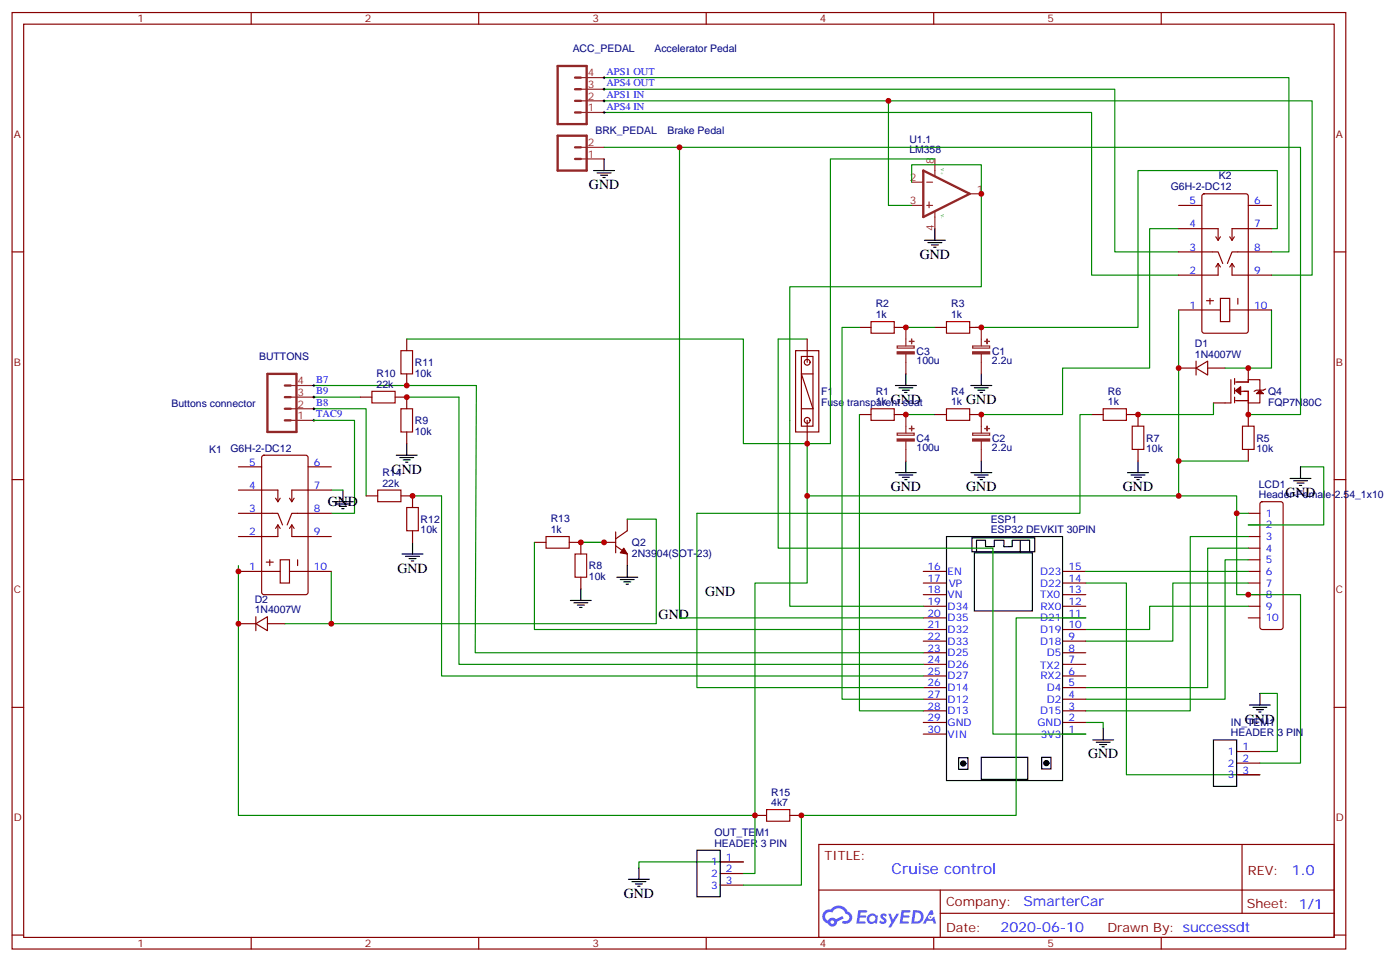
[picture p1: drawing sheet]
<svg xmlns="http://www.w3.org/2000/svg" width="425mm" height="292mm" viewBox="0 0 425 292" stroke-linecap="round" stroke-linejoin="round" font-family="sans-serif">
<g fill="none" stroke="#870000" stroke-width=".35">
<path d="M3.7 3.8h405.3v284.3h-405.3zM7.2 7.3h398.3v277.3h-398.3zM76.3 3.8v3.5M145.5 3.8v3.5M214.6 3.8v3.5M283.8 3.8v3.5M352.9 3.8v3.5M3.7 76.5h3.5M405.5 76.5h3.5M3.7 145.6h3.5M405.5 145.6h3.5M3.7 214.8h3.5"/>
<path d="M405.5 214.8h3.5M248.8 256.4h156.7v28.2h-156.7zM377.5 256.4v20.9M248.9 270.2h156.5M285.8 277.3h119.6M285.8 270.2v14.2M3.7 283.9h3.5M76.3 284.6v3.5M145.5 284.6v3.5M214.6 284.6v3.5M283.8 284.6v3.5M352.9 284.6v3.5"/>
<path d="M405.5 283.9h3.5"/>
</g>
<g fill="#5487ff">
<path d="M267.8 277.6a1.22 1.22 0 0 1 1.8 .2l-.4 .6a.47 .47 0 0 0-.4-.4 .47 .47 0 0 0-.5 .2l.2 .2a1.14 1.14 0 0 1 .8 1.8 1.14 1.14 0 0 1-2 0l-.2-.2 .5-.6 .7 .5a.29 .29 0 0 0 .4-.3 .29 .29 0 0 0-.3-.3 1.04 1.04 0 0 1-.6-1.7z"/>
<path d="M260.8 276.3h2.4l.3 .2-.1 .5-1.8 .1-.2 .8h1.6l.3 .4-.4 .4h-1.6l-.1 1.1h1.7l.2 .3-.2 .3-2.7 .1z"/>
<path d="M274 276.3h2.3l.4 .2-.2 .5-1.8 .1-.1 .8h1.5l.3 .4-.3 .4h-1.6l-.2 1.1h1.7l.2 .3-.2 .3-2.6 .1z"/>
<path d="M282.7 276.3h.7l.4 1.3-.6 .3a.69 .69 0 0 0-1.1 .3 .69 .69 0 0 0 .5 .9 .69 .69 0 0 0 .9-.6l.4-.2 .6 2.2h-.8l-.2-.9h-1.7l-.5 .9h-.9z"/>
<path d="M270 277.4h.7l.7 1.8 1.1-1.8h.8l-2.5 4.2h-.9l1-1.5z"/>
<path d="M277.5 276.3l-.6 4.2h1.4a2.11 2.11 0 0 0 2.4-2.1 2.11 2.11 0 0 0-2.5-2.1zM278.2 277.1a1.43 1.43 0 0 1 1.7 1.6 1.43 1.43 0 0 1-2 1.1z"/>
<path d="M263.8 277.9a1.54 1.54 0 0 0 0 2.2 1.54 1.54 0 0 0 2.1 .1l.6 .3 .3-2.3-.1-.3h-.5a1.49 1.49 0 0 0-2.4 0zM264.1 278.9a.95 .95 0 0 1 1.9 0 .95 .95 0 0 1-1.9 0z"/>
<path d="M250.6 276.7a2.18 2.18 0 0 0 1 3.7 1.44 1.44 0 0 0 1.7 .9 1.44 1.44 0 0 0 1.1-1.4l2-1.1-.4-.7-1.9 1a1.47 1.47 0 0 0-2.5 .4 1.39 1.39 0 0 1-.6-1.9 1.39 1.39 0 0 1 2-.5 2.12 2.12 0 0 1 2.1-1.3 2.12 2.12 0 0 1 1.9 1.7 1.14 1.14 0 0 1 1.1 1.4 1.14 1.14 0 0 1-1.6 .7 .43 .43 0 0 0-.6 .4 .43 .43 0 0 0 .4 .5 1.98 1.98 0 0 0 2.6-1.2 1.98 1.98 0 0 0-1.3-2.6 3.1 3.1 0 0 0-5.2-.6l-.9 .1zM252.4 280a.55 .55 0 0 1 1.1 0 .55 .55 0 0 1-1.1 0z"/>
<circle cx="282.8" cy="278.4" r=".26"/>
</g>
<g fill="none" stroke="#8c2424" stroke-width=".35">
<path d="M176.5 34.1h7.1M176.5 30.6h7.1M176.5 27.1h7.1M176.5 23.6h7.1M176.5 48.3h7.1M176.5 44.7h7.1M277.1 55.3h3.5M281.7 55.3h1.7M284.1 48.3v5.3M294.7 58.8h3.5M277.1 62.4h3.5M281.7 62.4h1.7"/>
<path d="M282.4 61.3v1.8M284.1 64.1v5.3M275.3 99.4v5.7M298.2 99.4v5.7M88.3 117.1h7.1M272.7 105.1h5.1v.6h-5.1zM275.3 107.5v6M295.6 105.1h5.2v.6h-5.2zM298.2 107.5v6M88.3 127.6h7.1M88.3 124.1h7.1M88.3 120.6h7.1"/>
<path d="M272.7 131.5h5.1v.7h-5.1zM275.3 125.9v5.6M275.3 134v6M295.6 131.5h5.2v.7h-5.2zM298.2 125.9v5.6M298.2 134v6"/>
</g>
<g fill="#8c2424" stroke="#8c2424" stroke-width=".35">
<path d="M272.7 106.8h5.1v.7h-5.1z"/>
<path d="M276.4 103.6l1.4 .1z"/>
<path d="M277 102.9l.1 1.5z"/>
<path d="M272.7 133.3h5.1v.6h-5.1z"/>
<path d="M276.4 130.1h1.4z"/>
<path d="M277 129.4l.1 1.4z"/>
<path d="M295.6 106.8h5.2v.7h-5.2z"/>
<path d="M299.3 103.6l1.4 .1z"/>
<path d="M300 102.9v1.5z"/>
<path d="M295.6 133.3h5.2v.6h-5.2z"/>
<path d="M299.3 130.1h1.4z"/>
<path d="M300 129.4v1.4z"/>
</g>
<g fill="none" stroke="#008700" stroke-width=".35">
<path d="M183.6 34.1h148.2v49.4h26.4M183.6 30.6h215.2v52.9h-12.4M183.6 27.1h155.2v49.4h19.4M183.6 23.6h208.1v52.9h-5.3M270 30.6v31.8h7.1M183.6 44.7h211.7v81.2h-15.9M206.5 44.7v142.9h74.1M277.1 55.3v-5.3h21.1v37.1h-58.2v97h40.6M284.1 48.3h-31.7v86.4h-7.1v15.9M358.2 69.4h-8.8v42.4h-26.5v14.1h-24.7M386.4 69.4h1.8v-17.6h-42.3v47.6h-49.4M261.2 99.4h-5.3v112.9h24.7"/>
<path d="M275.3 99.4h8.8M358.2 94.1v45.9h21.2M386.4 94.1v17.7h-14.1M95.4 117.1h49.4l-.4 81.1h136.2M123.6 102.9h102.3v31.8h19.4M245.3 102.9h-8.8v63.5h65.3v56.5h28.2M95.4 124.1h15.9v26.5M95.4 127.6h12.3v28.3h-7M95.4 120.6h14.1M123.6 120.6h15.9v81.1h141.1M261.2 125.9v89.9h19.4M275.3 125.9h8.8"/>
<path d="M331.8 125.9h-3.6v30h-116.4v52.9h68.8M358.2 140v10.6h-112.9M368.8 122.3v3.6h-22.9M100.7 148.8h3.5M125.4 150.6h8.8v54.6h146.4M190.6 157.6h8.9v31.8h-98.8M245.3 150.6v26.4h-15.9v88.2h-3.5M358.2 150.6h17.6v5.3M379.4 155.9h-3.6v24.7h19.5v51.1h-12.4M395.3 141.7h7v17.7h-22.9M72.5 171.7v75.9h156.9M100.7 173.5v15.9h-14.1"/>
<path d="M162.4 164.7v26.4h118.2M176.5 164.7h7.1M330 177h12.3v58.2h40.6M330 173.5h49.4M379.4 177h-23v17.7h-26.4M379.4 170h-7.1v42.3h-42.3M379.4 166.4h-12.4v42.4h-37M379.4 162.9h-17.7v52.9h-31.7M330 187.6h-21.2v60h-65.2v21.1h-17.7M379.4 184.1h-30v7h-19.4M330 219.4h5.3v1.7M382.9 210.5h5.3v17.7h-5.3"/>
<path d="M225.9 261.7h-31.7v1.8"/>
</g>
<g fill="none" stroke="#000" stroke-width=".35">
<path d="M180.4 51.8h6.4M181.5 52.5h4.2M182.5 53.2h2.1M183.2 53.9h.7M183.6 48.3v3.5M281 73h6.3M282 73.7h4.2M283.1 74.4h2.1M283.8 75.1h.7M284.1 69.4v3.6M272.1 117.1h6.4M273.2 117.8h4.2"/>
<path d="M274.2 118.5h2.2M275 119.2h.7M275.3 113.5v3.6M295.1 117.1h6.3M296.1 117.8h4.3M297.2 118.5h2.1M297.9 119.2h.7M298.2 113.5v3.6M120.4 138.2h6.4M121.5 138.9h4.2M122.6 139.6h2.1M123.6 134.7v3.5"/>
<path d="M275.3 140v3.5M298.2 140v3.5M345.9 140v3.5M101 152.3h6.4M102.1 153h4.2M103.2 153.7h2.1M103.9 154.4h.7M104.2 148.8v3.5M123.3 140.3h.7M272.1 143.5h6.4M273.2 144.2h4.2M274.2 144.9h2.2"/>
<path d="M275 145.6h.7M295.1 143.5h6.3M296.1 144.2h4.3M297.2 144.9h2.1M297.9 145.6h.7M342.7 143.5h6.3M343.7 144.2h4.3M344.8 144.9h2.1M345.5 145.6h.7M392.1 145.3h6.3M393.1 146h4.3M394.2 146.7h2.1"/>
<path d="M394.9 147.4h.7M395.3 141.7v3.6M122.2 168.2h6.4M123.3 168.9h4.2M124.3 169.6h2.1M125 170.3h.7M125.4 164.7v3.5M176.5 178.8v3.5M187.5 175.3h6.3M188.5 176h4.3M189.6 176.7h2.1M190.3 177.4h.7"/>
<path d="M190.6 171.7v3.6M287.7 162.9h35.2v74.1h-35.2zM295.4 163.3h19.1v4.2h-19.1zM296.1 167.9h17.7v17.6h-17.7zM296.8 167.5v-3.5h2.7v2h2.7v-2h2.9v2h2.5v-2h5.3v3.6M310.1 164.1v3.6M173.4 182.3h6.3M174.4 183h4.2M175.5 183.7h2.1M176.2 184.4h.7M379.7 214.1h6.4M380.8 214.8h4.2"/>
<path d="M381.8 215.5h2.2M382.6 216.2h.7M382.9 210.5v3.6M291.3 230.1h2.9v3.5h-2.9zM298.2 229.9h14.1v6.7h-14.1zM316.6 229.9h2.8v3.6h-2.8zM332.1 224.6h6.4M333.2 225.4h4.2M334.2 226.1h2.1M334.9 226.8h.7M335.3 221.1v3.5M368.8 224.6h7v14.2h-7z"/>
<path d="M211.8 258.2h7.1v14.1h-7.1zM191 267h6.3M192.1 267.7h4.2M193.1 268.4h2.1M193.8 269.1h.7M194.2 263.5v3.5"/>
</g>
<g fill="none" stroke="#8c2424" stroke-width=".71">
<path d="M169.5 20h8.8v17.7h-8.8zM174.8 27.1h1.7M174.8 30.6h1.7M174.8 34.1h1.7M174.8 23.6h1.7M169.5 41.2h8.8v10.6h-8.8zM174.8 44.7h1.7M174.8 48.3h1.7M280.6 51.8l14.1 7-14.1 7.1zM81.3 113.5h8.8v17.7h-8.8zM86.6 117.1h1.7M86.6 120.6h1.7"/>
<path d="M86.6 124.1h1.7M86.6 127.6h1.7"/>
</g>
<g fill="none" stroke="#870000" stroke-width=".35">
<path d="M365.5 59l.5-.2h12.7l.6 .5 .1 41.2-.5 .6-12.9 .1-.7-.5v-41.2zM358.2 69.4h12v3.6M358.2 76.5h12l1.4 3.5M358.2 62.4h7.1M369.5 71.9l.7 1.1M370.9 71.9l-.7 1.1M373.7 71.9l.7 1.1M375.1 71.9l-.7 1.1M379.4 62.4h7M386.4 69.4h-12v3.6M386.4 76.5h-12l-1.4 3.5M261.2 99.4h3.5"/>
<path d="M271.8 99.4h3.5M284.1 99.4h3.6M294.7 99.4h3.5M358.2 94.1h12.7M366.7 91.3h2.1M367.7 90.6v1.8M370.2 80v3.5h-12M370.2 80l.7 1.1M370.2 80l-.7 1.1M370.9 90.6h2.8v7h-2.8zM373.7 94.1h12.7M374.4 80v3.5h12"/>
<path d="M374.4 80l.7 1.1M374.4 80l-.7 1.1M376.2 90.6v1.8M123.6 102.9v3.6M123.6 113.5v3.6M241.8 106.5h7v24.7h-7zM243.6 108.2h3.5v21.2h-3.5zM245.3 102.9v7.1M247.1 113.5h-3.5l3.5 10.6h-3.5M358.2 111.8h5.3M363.5 111.8l3.5-2.2v4.3zM363.5 109.6v4.3"/>
<path d="M367 111.8h5.3M379.4 111.8v3.5h3.5v7h-3.5v7.1M384.7 118.1l-.7 .4h-2.2l-.7 .3M79.8 138.4l.4-.2h12.7l.7 .4v41.2l-.4 .7-13 .1-.6-.5-.1-41.2zM109.5 120.6h3.5M120.1 120.6h3.5v3.5M123.6 131.2v3.5M245.3 127.6v7.1M261.2 125.9h3.5M271.8 125.9h3.5M284.1 125.9h3.6M294.7 125.9h3.5"/>
<path d="M331.8 125.9h3.5M342.3 125.9h3.6v3.5M345.9 136.5v3.5M368.8 122.3h3.5M379.4 136.5v3.5M72.5 148.8h12v3.5M72.5 155.9h12l1.4 3.5M72.5 141.7h7M83.7 151.3l.8 1M84.5 159.4v3.5h-12M84.5 159.4l.7 1M84.5 159.4l-.8 1"/>
<path d="M85.2 151.3l-.7 1M88 151.3l.7 1M88.7 159.4v3.5h12M88.7 159.4l.7 1M88.7 159.4l-.7 1M89.4 151.3l-.7 1M93.6 141.7h7.1M100.7 148.8h-12v3.5M100.7 155.9h-12l-1.4 3.5M111.3 150.6h3.5M121.8 150.6h3.6v3.5M190.6 157.6v3.5l-3.5 2.5"/>
<path d="M379.4 155.9h3.5M379.4 159.4h3.5M383.1 152.5l.5-.2h5.7l.5 .2 .2 .5v37.4l-.3 .5-.4 .2h-5.7l-.5-.2-.2-.5v-37.4zM72.5 173.5h12.7M80.9 170.7h2.1M82 170v1.7M85.2 170h2.8v7h-2.8zM88 173.5h12.7M90.5 170v1.7M125.4 161.1v3.6M162.4 164.7h3.5M173 164.7h3.5v3.5"/>
<path d="M176.5 175.3v3.5M183.6 164.7h3.5M187.1 165.7l3.5 2.5v3.5M187.1 161.5v6.4M280.6 173.5h7.1M280.6 177h7.1M322.9 173.5h7.1M322.9 177h7.1M379.4 162.9h3.5M379.4 166.4h3.5M379.4 170h3.5M379.4 173.5h3.5"/>
<path d="M379.4 177h3.5M72.5 189.4h5.3M77.8 189.4l3.5-2.1v4.2zM77.8 187.3v4.2M81.3 189.4h5.3M280.6 180.6h7.1M280.6 184.1h7.1M280.6 187.6h7.1M280.6 198.2h7.1M280.6 191.1h7.1M280.6 194.7h7.1M322.9 180.6h7.1"/>
<path d="M322.9 184.1h7.1M322.9 187.6h7.1M322.9 198.2h7.1M322.9 191.1h7.1M322.9 194.7h7.1M379.4 180.6h3.5M379.4 184.1h3.5M379.4 187.6h3.5M280.6 219.4h7.1M280.6 215.8h7.1M280.6 212.3h7.1M280.6 208.8h7.1"/>
<path d="M280.6 205.2h7.1M280.6 201.7h7.1M322.9 219.4h7.1M322.9 215.8h7.1M322.9 212.3h7.1M322.9 208.8h7.1M322.9 205.2h7.1M322.9 201.7h7.1M280.6 222.9h7.1M322.9 222.9h7.1M375.8 228.2h7.1M375.8 231.7h7.1"/>
<path d="M375.8 235.2h7.1M229.4 247.6h3.6M240 247.6h3.6M218.9 261.7h7M218.9 265.2h7M218.9 268.7h7"/>
<circle cx="245.3" cy="110" r=".88"/>
<circle cx="245.3" cy="127.6" r=".88"/>
</g>
<g fill="#870000" stroke="#870000" stroke-width=".35">
<path d="M189.6 166.4l1 1.8-2.1-.3z"/>
<path d="M375.5 118.6l1.6-1.2v2.4z"/>
<path d="M381.8 119.5l1.1-1 1.1 1z"/>
</g>
<g fill="none" stroke="#a10000" stroke-width=".35">
<path d="M264.7 97.6h7.1v3.6h-7.1zM287.7 97.6h7v3.6h-7zM113 118.8h7.1v3.5h-7.1zM121.8 106.5h3.6v7h-3.6zM374.1 115.3v7h-1.8M375.2 114.9v1.8M375.2 117.8v1.7M377.3 118.8h2.1v3.5M379.4 115.3v.7h-3.9M121.8 124.1h3.6v7.1h-3.6zM264.7 124.1h7.1v3.5h-7.1zM287.7 124.1h7v3.5h-7z"/>
<path d="M335.3 124.1h7v3.5h-7zM344.1 129.4h3.5v7.1h-3.5zM375.2 120.6v1.7M375.5 121.6h3.9M377.6 129.4h3.5v7.1h-3.5zM114.8 148.8h7v3.5h-7zM123.6 154.1h3.5v7h-3.5zM165.9 162.9h7.1v3.5h-7.1zM174.8 168.2h3.5v7.1h-3.5zM233 245.8h7v3.5h-7z"/>
</g>
<g fill="none" stroke="#000" stroke-width=".3">
<path d="M183.2 30.6h.7M183.2 34.1h.7M183.2 23.6h.7M183.2 27.1h.7M183.6 23.2v.7M183.6 26.7v.7M183.6 30.3v.7M183.6 33.8v.7M95 117.1h.7M95.4 116.7v.7M95 120.6h.7M95 124.1h.7"/>
<path d="M95 127.6h.7M95.4 120.2v.7M95.4 123.8v.7M95.4 127.3v.7"/>
</g>
<g fill="#000" stroke="#000" stroke-width=".35">
<circle cx="292.7" cy="231.8" r=".78"/>
<circle cx="318" cy="231.7" r=".78"/>
</g>
<g fill="#c00">
<circle cx="358.2" cy="150.6" r=".88"/>
<circle cx="245.3" cy="150.6" r=".88"/>
<circle cx="72.5" cy="189.4" r=".88"/>
<circle cx="206.5" cy="44.7" r=".88"/>
<circle cx="358.2" cy="140" r=".88"/>
<circle cx="358.2" cy="111.8" r=".88"/>
<circle cx="123.6" cy="120.6" r=".88"/>
<circle cx="298.2" cy="125.9" r=".88"/>
<circle cx="379.4" cy="111.8" r=".88"/>
<circle cx="379.4" cy="125.9" r=".88"/>
<circle cx="275.3" cy="125.9" r=".88"/>
<circle cx="345.9" cy="125.9" r=".88"/>
<circle cx="298.2" cy="99.4" r=".88"/>
<circle cx="298.2" cy="58.8" r=".88"/>
<circle cx="270" cy="30.6" r=".88"/>
<circle cx="125.4" cy="150.6" r=".88"/>
<circle cx="183.6" cy="164.7" r=".88"/>
<circle cx="176.5" cy="164.7" r=".88"/>
<circle cx="100.7" cy="189.4" r=".88"/>
<circle cx="275.3" cy="99.4" r=".88"/>
<circle cx="72.5" cy="173.5" r=".88"/>
<circle cx="245.3" cy="134.7" r=".88"/>
<circle cx="229.4" cy="247.6" r=".88"/>
<circle cx="243.6" cy="247.6" r=".88"/>
<circle cx="123.6" cy="117.1" r=".88"/>
<circle cx="375.8" cy="155.9" r=".88"/>
<circle cx="379.4" cy="180.6" r=".88"/>
</g>
<text font-size="4.6" fill="#00f" x="270.9" y="265.4">Cruise control</text>
<g font-size="4.2">
<text x="179" y="57.4">GND</text>
<text x="279.5" y="78.6">GND</text>
<text x="270.7" y="122.7">GND</text>
<text x="293.7" y="122.7">GND</text>
<text x="119" y="143.9">GND</text>
<text x="270.7" y="149.2">GND</text>
<text x="293.7" y="149.2">GND</text>
<text x="341.3" y="149.2">GND</text>
<text x="99.6" y="153.8">GND</text>
<text x="390.7" y="150.9">GND</text>
<text x="120.8" y="173.8">GND</text>
<text x="214.3" y="180.9">GND</text>
<text x="200.2" y="188">GND</text>
<text x="378.3" y="219.7">GND</text>
<text x="330.7" y="230.3">GND</text>
<text x="189.6" y="272.6">GND</text>
</g>
<g font-size="4.2" fill="#00f">
<text x="392.6" y="265.7">1.0</text>
<text x="311" y="275.2">SmarterCar</text>
<text x="304.1" y="283">2020-06-10</text>
</g>
<g font-size="3.9" fill="#800">
<text x="250.6" y="261">TITLE:</text>
<text x="379.2" y="265.7">REV:</text>
<text x="287.5" y="275.2">Company:</text>
<text x="378.9" y="275.8">Sheet: 1/1</text>
<text x="287.5" y="282.9">Date:</text>
<text x="336.6" y="282.9">Drawn By: successdt</text>
</g>
<g font-size="3.2" fill="#800">
<text x="41.8" y="6.8">1</text>
<text x="110.9" y="6.8">2</text>
<text x="180.1" y="6.8">3</text>
<text x="249.2" y="6.8">4</text>
<text x="318.3" y="6.8">5</text>
<text x="4.2" y="41.9">A</text>
<text x="406" y="41.9">A</text>
<text x="4.2" y="111.1">B</text>
<text x="406" y="111.1">B</text>
<text x="4.2" y="180.2">C</text>
<text x="406" y="180.2">C</text>
<text x="4.2" y="249.3">D</text>
<text x="406" y="249.3">D</text>
<text x="41.8" y="287.6">1</text>
<text x="110.9" y="287.6">2</text>
<text x="180.1" y="287.6">3</text>
<text x="249.2" y="287.6">4</text>
<text x="318.3" y="287.6">5</text>
</g>
<g font-size="3.2" fill="#000080">
<text x="174" y="15.8">ACC_PEDAL</text>
<text x="198.9" y="15.9">Accelerator Pedal</text>
<text x="180.9" y="40.6">BRK_PEDAL</text>
<text x="202.8" y="40.6">Brake Pedal</text>
<text x="276.4" y="46.5">LM358</text>
<text x="276.4" y="43.3">U1.1</text>
<text x="355.8" y="57.8">G6H-2-DC12</text>
<text x="370.5" y="54.4">K2</text>
<text x="266.1" y="93.4">R2</text>
<text x="289.1" y="93.4">R3</text>
<text x="266.1" y="96.6">1k</text>
<text x="289.1" y="96.6">1k</text>
<text x="278.6" y="107.6">C3</text>
<text x="301.5" y="107.6">C1</text>
<text x="363.2" y="105.4">D1</text>
<text x="78.7" y="109.4">BUTTONS</text>
<text x="126.1" y="111.1">R11</text>
<text x="278.6" y="110.6">100u</text>
<text x="301.5" y="110.6">2.2u</text>
<text x="363.2" y="108.6">1N4007W</text>
<text x="114.5" y="117.8">22k</text>
<text x="114.5" y="114.5">R10</text>
<text x="126.1" y="114.4">10k</text>
<text x="249.6" y="120">F1</text>
<text x="266.1" y="119.8">R1</text>
<text x="289.1" y="119.8">R4</text>
<text x="336.7" y="119.8">R6</text>
<text x="385.4" y="120">Q4</text>
<text x="52.1" y="123.5">Buttons connector</text>
<text x="249.6" y="123.1">Fuse transparent seat</text>
<text x="266.1" y="123">1k</text>
<text x="289.1" y="123">1k</text>
<text x="336.7" y="123">1k</text>
<text x="385.4" y="123.1">FQP7N80C</text>
<text x="126.1" y="132">10k</text>
<text x="126.1" y="128.8">R9</text>
<text x="63.5" y="137.6">K1</text>
<text x="70.1" y="137.2">G6H-2-DC12</text>
<text x="278.6" y="137">100u</text>
<text x="278.6" y="134.1">C4</text>
<text x="301.5" y="137">2.2u</text>
<text x="301.5" y="134.1">C2</text>
<text x="348.3" y="137.3">10k</text>
<text x="348.3" y="134.1">R7</text>
<text x="381.8" y="137.3">10k</text>
<text x="381.8" y="134.1">R5</text>
<text x="116.2" y="147.7">22k</text>
<text x="116.2" y="144.5">R14</text>
<text x="382.6" y="148.2">LCD1</text>
<text x="382.6" y="151.3">Header-Female-2.54_1x10</text>
<text x="127.8" y="162">10k</text>
<text x="127.8" y="158.8">R12</text>
<text x="167.4" y="161.9">1k</text>
<text x="167.4" y="158.6">R13</text>
<text x="301.1" y="161.9">ESP32 DEVKIT 30PIN</text>
<text x="301.1" y="158.8">ESP1</text>
<text x="192.1" y="165.8">Q2</text>
<text x="179" y="172.9">R8</text>
<text x="192.1" y="169">2N3904(SOT-23)</text>
<text x="179" y="176.1">10k</text>
<text x="77.4" y="183">D2</text>
<text x="77.4" y="186.2">1N4007W</text>
<text x="374.1" y="220.5">IN_TEM1</text>
<text x="374.1" y="223.6">HEADER 3 PIN</text>
<text x="234.4" y="244.8">4k7</text>
<text x="234.4" y="241.6">R15</text>
<text x="217.1" y="257.1">HEADER 3 PIN</text>
<text x="217.1" y="253.9">OUT_TEM1</text>
</g>
<g font-size="3.2" fill="#8d2323">
<text x="178.6" y="23.2">4</text>
<text x="178.6" y="26.7">3</text>
<text x="178.6" y="33.8">1</text>
<text x="178.6" y="30.3">2</text>
<text x="178.6" y="47.9">1</text>
<text x="178.6" y="44.4">2</text>
<text x="283.8" y="49.7" transform="rotate(-90 283.8 49.7)">8</text>
<text x="276.5" y="55">2</text>
<text x="296.8" y="58.5">1</text>
<text x="276.5" y="62">3</text>
<text x="283.8" y="70" transform="rotate(-90 283.8 70)">4</text>
<text x="90.5" y="116.7">4</text>
<text x="90.5" y="123.8">2</text>
<text x="90.5" y="120.2">3</text>
<text x="90.5" y="127.3">1</text>
</g>
<g font-size="3.2" fill="#00f">
<text x="184.3" y="22.7">APS1 OUT</text>
<text x="184.3" y="29.7">APS1 IN</text>
<text x="184.3" y="26.2">APS4 OUT</text>
<text x="184.3" y="33.3">APS4 IN</text>
<text x="361.5" y="62">5</text>
<text x="381.1" y="62">6</text>
<text x="361.5" y="69.1">4</text>
<text x="381.1" y="69.1">7</text>
<text x="361.5" y="76.1">3</text>
<text x="381.1" y="76.1">8</text>
<text x="361.5" y="83.2">2</text>
<text x="381.1" y="83.2">9</text>
<text x="361.5" y="93.8">1</text>
<text x="381.1" y="93.8">10</text>
<text x="96.1" y="116.2">B7</text>
<text x="96.1" y="119.7">B9</text>
<text x="96.1" y="123.2">B8</text>
<text x="96.1" y="126.8">TAC9</text>
<text x="75.7" y="141.4">5</text>
<text x="95.4" y="141.4">6</text>
<text x="75.7" y="148.4">4</text>
<text x="95.4" y="148.4">7</text>
<text x="75.7" y="155.5">3</text>
<text x="95.4" y="155.5">8</text>
<text x="384.7" y="156.9">1</text>
<text x="384.7" y="160.4">2</text>
<text x="75.7" y="162.6">2</text>
<text x="95.4" y="162.6">9</text>
<text x="384.7" y="164">3</text>
<text x="384.7" y="167.5">4</text>
<text x="75.7" y="173.1">1</text>
<text x="95.4" y="173.1">10</text>
<text x="281.9" y="173.1">16</text>
<text x="324.7" y="173.1">15</text>
<text x="384.7" y="171">5</text>
<text x="281.9" y="176.7">17</text>
<text x="288" y="174.6">EN</text>
<text x="288.4" y="178.1">VP</text>
<text x="316.1" y="178.1">D22</text>
<text x="316.1" y="174.6">D23</text>
<text x="324.7" y="176.7">14</text>
<text x="384.7" y="174.6">6</text>
<text x="384.7" y="178.1">7</text>
<text x="281.9" y="180.2">18</text>
<text x="281.9" y="183.7">19</text>
<text x="288" y="181.6">VN</text>
<text x="288" y="185.1">D34</text>
<text x="316.1" y="181.6">TX0</text>
<text x="316.2" y="185.1">RX0</text>
<text x="324.7" y="183.7">12</text>
<text x="324.7" y="180.2">13</text>
<text x="384.7" y="181.6">8</text>
<text x="384.7" y="185.1">9</text>
<text x="281.9" y="187.3">20</text>
<text x="281.9" y="190.8">21</text>
<text x="288" y="188.7">D35</text>
<text x="316.1" y="188.7">D21</text>
<text x="324.7" y="190.8">10</text>
<text x="324.7" y="187.3">11</text>
<text x="384.7" y="188.7">10</text>
<text x="281.9" y="194.3">22</text>
<text x="281.9" y="197.8">23</text>
<text x="288" y="192.2">D32</text>
<text x="288" y="195.7">D33</text>
<text x="316.1" y="195.7">D18</text>
<text x="316.1" y="192.2">D19</text>
<text x="324.7" y="197.8">8</text>
<text x="324.7" y="194.3">9</text>
<text x="281.9" y="201.4">24</text>
<text x="288" y="199.2">D25</text>
<text x="288" y="202.8">D26</text>
<text x="316.1" y="203.1">TX2</text>
<text x="318.1" y="199.2">D5</text>
<text x="324.7" y="201.4">7</text>
<text x="281.9" y="204.9">25</text>
<text x="281.9" y="208.4">26</text>
<text x="288" y="206.3">D27</text>
<text x="288" y="209.8">D14</text>
<text x="316.2" y="206.3">RX2</text>
<text x="318.1" y="209.8">D4</text>
<text x="324.7" y="208.4">5</text>
<text x="324.7" y="204.9">6</text>
<text x="281.9" y="211.9">27</text>
<text x="281.9" y="215.5">28</text>
<text x="288" y="213.4">D12</text>
<text x="318.1" y="213.4">D2</text>
<text x="324.7" y="215.5">3</text>
<text x="324.7" y="211.9">4</text>
<text x="281.9" y="219">29</text>
<text x="288" y="216.9">D13</text>
<text x="288" y="220.4">GND</text>
<text x="315.3" y="220.4">GND</text>
<text x="316.1" y="216.9">D15</text>
<text x="324.7" y="219">2</text>
<text x="281.9" y="222.5">30</text>
<text x="288" y="223.9">VIN</text>
<text x="316.4" y="223.9">3V3</text>
<text x="324.7" y="222.5">1</text>
<text x="377.6" y="227.8">1</text>
<text x="373.1" y="229.2">1</text>
<text x="373.1" y="232.8">2</text>
<text x="377.6" y="231.4">2</text>
<text x="373.1" y="236.3">3</text>
<text x="377.6" y="234.9">3</text>
<text x="216.1" y="262.7">1</text>
<text x="220.6" y="261.3">1</text>
<text x="216.1" y="266.3">2</text>
<text x="216.1" y="269.8">3</text>
<text x="220.6" y="264.9">2</text>
<text x="220.6" y="268.4">3</text>
</g>
<g font-size="1.4" fill="#238d23">
<text x="285.9" y="51.1" transform="rotate(90 285.9 51.1)">V+</text>
<text x="285.9" y="64.8" transform="rotate(90 285.9 64.8)">V-</text>
</g>
</svg>
